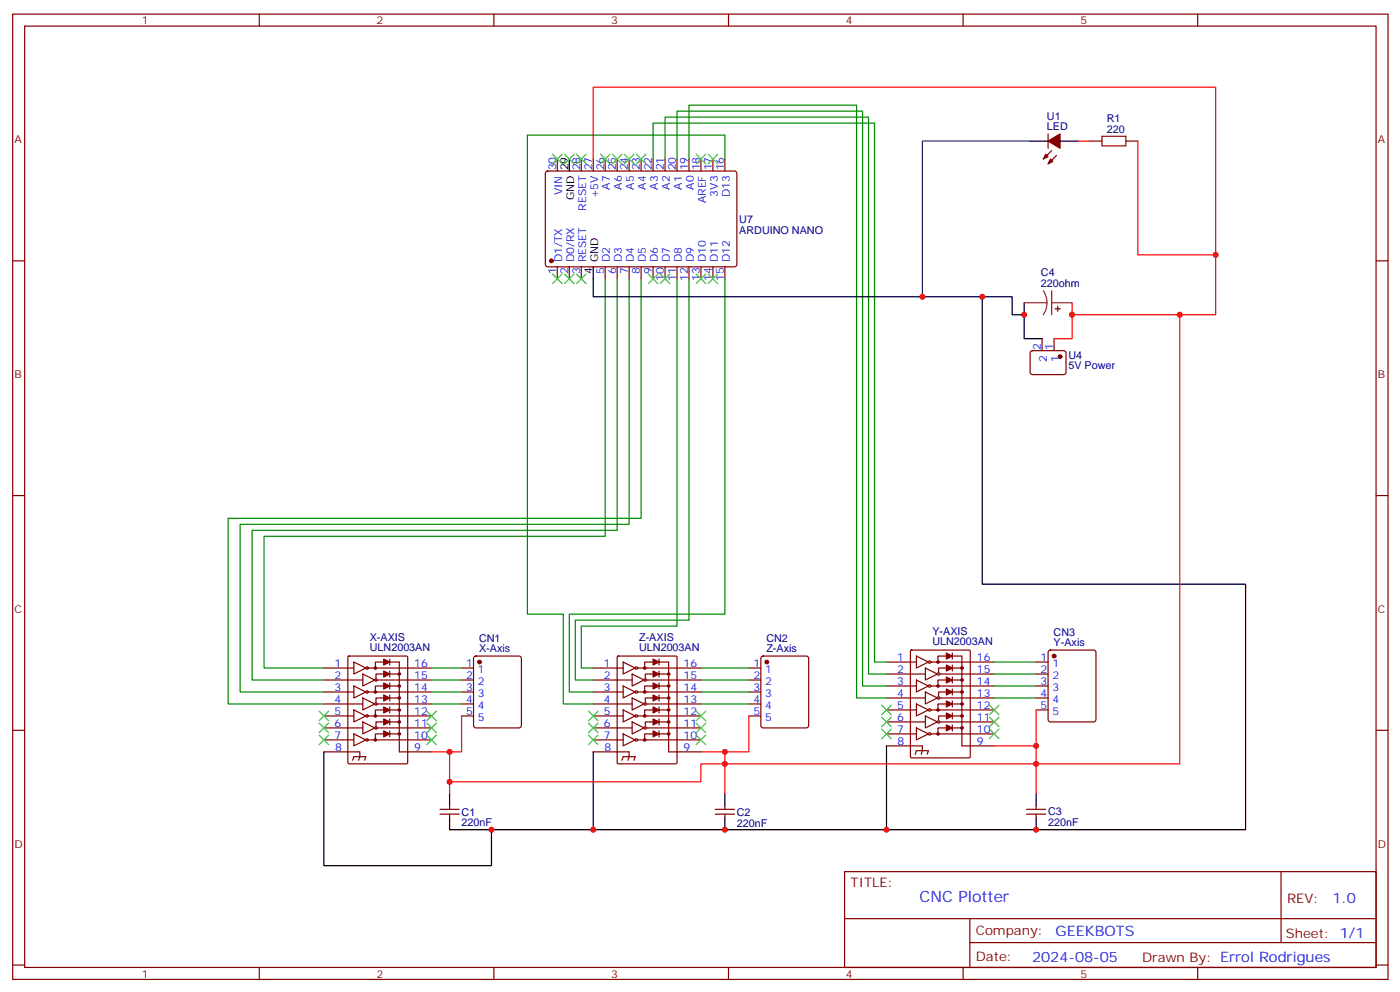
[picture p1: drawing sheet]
<svg xmlns="http://www.w3.org/2000/svg" width="413mm" height="292mm" viewBox="0 0 413 292" stroke-linecap="round" stroke-linejoin="round" font-family="sans-serif">
<g fill="none" stroke="#870000" stroke-width=".35">
<path d="M3.7 4.2h405.4v284.3h-405.4zM7.3 7.7h398.3v277.3h-398.3zM76.4 4.2v3.5M145.6 4.2v3.5M214.7 4.2v3.5M283.8 4.2v3.5M353 4.2v3.5M308.9 39.4v4.3M161 50.6l.4-.2h55.3l.5 .7-.1 27.1-.6 .4-55.3-.1-.5-.6v-26.8zM164.3 46.8v3.6M171.3 46.8v3.6M174.8 46.8v3.6"/>
<path d="M178.4 46.8v3.6M181.9 46.8v3.6M185.4 46.8v3.6M188.9 46.8v3.6M192.5 46.8v3.6M196 46.8v3.6M199.5 46.8v3.6M203.1 46.8v3.6M206.6 46.8v3.6M210.1 46.8v3.6M213.6 46.8v3.6M310 44.4l-2.5 2.4"/>
<path d="M311.4 45.8l-2.5 2.5M321.2 41.6h3.6M331.8 41.6h3.6M3.7 76.8h3.6M164.3 78.6v3.5M167.8 78.6v3.5M171.3 78.6v3.5M178.4 78.6v3.5M181.9 78.6v3.5M185.4 78.6v3.5M188.9 78.6v3.5M192.5 78.6v3.5"/>
<path d="M196 78.6v3.5M199.5 78.6v3.5M203.1 78.6v3.5M206.6 78.6v3.5M210.1 78.6v3.5M213.6 78.6v3.5M405.6 76.8h3.5M307.1 99.8v3.5M310.7 99.8v3.5M303.8 103.5l.5-.2h9.5l.4 .7-.1 5.9-.6 .4h-9.5l-.4-.7v-5.6zM3.7 146h3.6M405.6 146h3.5"/>
<path d="M95.5 196.8h8.8M102.6 193.4l.3-.1h16.9l.3 .1 .1 31.2-.2 .4h-17.1l-.3-.2zM104.3 195l3.5 1.8-3.5 1.7zM106.9 198.5l3.6 1.8-3.6 1.8zM108.5 196.8h18.7M113.1 195h-2.5v1.8M113.3 198.5h-2.5v1.5M114.9 195h2.8v26.5h9.5M114.9 194.1v1.8M114.9 197.7v1.7M114.9 198.5h2.8M136 196.8h3.6"/>
<path d="M139.8 193.5l.5-.2h12.7l.6 .4 .1 20-.5 .7h-12.9l-.7-.4v-20zM174.8 196.8h8.9M181.9 193.4l.3-.1h17l.3 .1v31.2l-.2 .4h-17.1l-.3-.2zM183.7 195l3.5 1.8-3.5 1.7zM186.3 198.5l3.5 1.8-3.5 1.8zM187.9 196.8h18.7M192.5 195h-2.5v1.8M192.7 198.5h-2.5v1.5M194.2 195h2.9v26.5h9.5M194.2 198.5h2.9M194.2 194.1v1.8M194.2 197.7v1.7"/>
<path d="M220.7 196.8h3.5M224.5 193.5l.4-.2h12.7l.7 .4v20l-.4 .7h-13l-.6-.4-.1-20zM261.3 198.5h11.4M261.3 195h8.8M268.4 191.7l.3-.2h16.9l.3 .2 .1 31.2-.2 .3h-17.1l-.3-.2zM270.1 193.3l3.5 1.7-3.5 1.8zM272.7 196.8l3.6 1.7-3.6 1.8zM274.3 195h18.7M278.9 193.3h-2.5v1.7M279.1 196.8h-2.5v1.4M280.7 196.8h2.8M280.7 193.3h2.8v26.4h9.5"/>
<path d="M280.7 192.4v1.7M280.7 195.9v1.8M280.7 199.4v1.8M293 198.5h-16a.35 .35 0 0 0-.5-.3 .35 .35 0 0 0-.1 .6 .35 .35 0 0 0 .5-.1M305.4 198.5h3.5M305.4 195h3.5M309.1 191.7l.5-.2h12.7l.6 .4 .1 20-.5 .7-12.9 .1-.7-.5v-20zM3.7 215.1h3.6M95.5 200.3h11.4M95.5 203.8h8.8M95.5 207.4h7M95.5 210.9h8.8"/>
<path d="M95.5 214.4h11.4M95.5 217.9h8.8M102.7 207.4h4.2M104.3 216.2l3.5 1.7-3.5 1.8zM104.3 209.1l3.5 1.8-3.5 1.8zM104.3 202.1l3.5 1.7-3.5 1.8zM106.9 212.7l3.6 1.7-3.6 1.8zM106.9 205.6l3.6 1.8-3.6 1.7zM108.5 203.8h18.7M108.5 210.9h18.7M108.5 217.9h18.7M113.1 216.2h-2.5v1.7"/>
<path d="M113.1 209.1h-2.5v1.8M113.1 202.1h-2.5v1.7M113.1 212.7h-2.3v1.4M113.3 205.6h-2.5v1.4M114.9 201.2v1.8M114.9 204.7v1.8M114.9 208.2v1.8M114.9 211.8v1.7M114.9 215.3v1.8M114.9 212.7h2.8M114.9 209.1h2.8M114.9 205.6h2.8"/>
<path d="M114.9 202.1h2.8M114.9 216.2h2.8M127.2 214.4h-16a.35 .35 0 0 0-.5-.3 .35 .35 0 0 0-.1 .6 .35 .35 0 0 0 .5-.2M127.2 207.4h-16a.35 .35 0 0 0-.5-.4 .35 .35 0 0 0-.1 .6 .35 .35 0 0 0 .5-.1M127.2 200.3h-16a.35 .35 0 0 0-.5-.3 .35 .35 0 0 0-.1 .6 .35 .35 0 0 0 .5-.2M136 200.3h3.6M136 203.8h3.6M136 207.4h3.6M136 210.9h3.6M174.8 200.3h11.5M174.8 203.8h8.9M174.8 207.4h7.1"/>
<path d="M174.8 210.9h8.9M174.8 214.4h11.5M174.8 217.9h8.9M182.1 207.4h4.2M183.7 216.2l3.5 1.7-3.5 1.8zM183.7 209.1l3.5 1.8-3.5 1.8zM183.7 202.1l3.5 1.7-3.5 1.8zM186.3 212.7l3.5 1.7-3.5 1.8zM186.3 205.6l3.5 1.8-3.5 1.7zM187.9 203.8h18.7M187.9 210.9h18.7M187.9 217.9h18.7"/>
<path d="M192.5 216.2h-2.5v1.7M192.5 209.1h-2.5v1.8M192.5 202.1h-2.5v1.7M192.5 212.7h-2.3v1.4M192.7 205.6h-2.5v1.4M194.2 212.7h2.9M194.2 209.1h2.9M194.2 205.6h2.9M194.2 202.1h2.9M194.2 216.2h2.9M194.2 201.2v1.8M194.2 204.7v1.8"/>
<path d="M194.2 208.2v1.8M194.2 211.8v1.7M194.2 215.3v1.8M206.6 214.4h-16.1a.35 .35 0 0 0-.5-.3 .35 .35 0 0 0-.1 .6 .35 .35 0 0 0 .6-.2M206.6 207.4h-16.1a.35 .35 0 0 0-.5-.4 .35 .35 0 0 0-.1 .6 .35 .35 0 0 0 .6-.1M206.6 200.3h-16.1a.35 .35 0 0 0-.5-.3 .35 .35 0 0 0-.1 .6 .35 .35 0 0 0 .6-.2M220.7 200.3h3.5M220.7 203.8h3.5M220.7 207.4h3.5M220.7 210.9h3.5M261.3 212.7h11.4M261.3 209.1h8.8"/>
<path d="M261.3 205.6h7M261.3 202.1h8.8M261.3 216.2h8.8M261.3 219.7h10.6v1.4l-.4 1.1M268.5 205.6h4.2M270.1 214.4l3.5 1.8-3.5 1.7zM270.1 207.4l3.5 1.7-3.5 1.8zM270.1 200.3l3.5 1.8-3.5 1.7zM272.7 210.9l3.6 1.8-3.6 1.7zM272.7 203.8l3.6 1.8-3.6 1.8zM274.3 209.1h18.7M274.3 202.1h18.7"/>
<path d="M274.3 216.2h18.7M278.9 214.4h-2.5v1.8M278.9 207.4h-2.5v1.7M278.9 200.3h-2.5v1.8M278.9 210.9h-2.3v1.4M279.1 203.8h-2.5v1.4M280.7 200.3h2.8M280.7 203.8h2.8M280.7 207.4h2.8M280.7 210.9h2.8M280.7 214.4h2.8M280.7 203v1.7"/>
<path d="M280.7 206.5v1.7M280.7 210v1.8M280.7 213.5v1.8M293 212.7h-16a.35 .35 0 0 0-.5-.4 .35 .35 0 0 0-.1 .6 .35 .35 0 0 0 .5-.1M293 205.6h-16a.35 .35 0 0 0-.5-.3 .35 .35 0 0 0-.1 .6 .35 .35 0 0 0 .5-.2M305.4 209.1h3.5M305.4 205.6h3.5M305.4 202.1h3.5M405.6 215.1h3.5M95.5 221.5h10.5v1.4l-.3 1M103.9 223.9l.4-1h3.5l-.3 1M129.7 238.4h5.6"/>
<path d="M129.7 239.8h5.6M132.5 237.3v1.1M132.5 239.8v1.1M174.8 221.5h10.6v1.4l-.3 1M183.3 223.9l.4-1h3.5l-.4 1M210.8 238.4h5.7M210.8 239.8h5.7M213.6 237.3v1.1M213.6 239.8v1.1M269.7 222.2l.4-1.1h3.5l-.3 1.1M302.5 238.4h5.7M302.5 239.8h5.7"/>
<path d="M305.4 237.3v1.1M305.4 239.8v1.1M248.9 256.8h156.7v28.2h-156.7zM377.5 256.8l.1 20.9M249 270.6h156.4M285.8 277.7h119.6M285.8 270.6v14.1M3.7 284.3h3.6M76.4 285v3.5M145.6 285v3.5M214.7 285v3.5M283.8 285v3.5"/>
<path d="M353 285v3.5M405.6 284.3h3.5"/>
<circle cx="108.2" cy="196.8" r=".35"/>
<circle cx="187.5" cy="196.8" r=".35"/>
<circle cx="274" cy="195" r=".35"/>
<circle cx="108.2" cy="217.9" r=".35"/>
<circle cx="108.2" cy="210.9" r=".35"/>
<circle cx="108.2" cy="203.8" r=".35"/>
<circle cx="187.5" cy="210.9" r=".35"/>
<circle cx="187.5" cy="217.9" r=".35"/>
<circle cx="187.5" cy="203.8" r=".35"/>
<circle cx="274" cy="209.1" r=".35"/>
<circle cx="274" cy="216.2" r=".35"/>
<circle cx="274" cy="202.1" r=".35"/>
</g>
<g fill="#870000" stroke="#870000" stroke-width=".35">
<path d="M113.1 215.3l1.8 .9-1.8 .9z"/>
<path d="M113.1 211.8l1.8 .9-1.8 .8z"/>
<path d="M113.1 208.2l1.8 .9-1.8 .9z"/>
<path d="M113.1 204.7l1.8 .9-1.8 .9z"/>
<path d="M113.1 201.2l1.8 .9-1.8 .9z"/>
<path d="M113.1 197.7l1.8 .8-1.8 .9z"/>
<path d="M113.1 194.1l1.8 .9-1.8 .9z"/>
<path d="M192.5 215.3l1.7 .9-1.7 .9z"/>
<path d="M192.5 211.8l1.7 .9-1.7 .8z"/>
<path d="M192.5 208.2l1.7 .9-1.7 .9z"/>
<path d="M192.5 204.7l1.7 .9-1.7 .9z"/>
<path d="M192.5 201.2l1.7 .9-1.7 .9z"/>
<path d="M192.5 197.7l1.7 .8-1.7 .9z"/>
<path d="M192.5 194.1l1.7 .9-1.7 .9z"/>
<path d="M278.9 213.5l1.8 .9-1.8 .9z"/>
<path d="M278.9 210l1.8 .9-1.8 .9z"/>
<path d="M278.9 206.5l1.8 .9-1.8 .8z"/>
<path d="M278.9 203l1.8 .8-1.8 .9z"/>
<path d="M278.9 199.4l1.8 .9-1.8 .9z"/>
<path d="M278.9 195.9l1.8 .9-1.8 .9z"/>
<path d="M278.9 192.4l1.8 .9-1.8 .8z"/>
<path d="M309.6 46.8l.7 .8-1.4 .7z"/>
<path d="M308.2 45.4l.7 .7-1.4 .7z"/>
<path d="M308.9 41.6l3.5-2.2v4.3z"/>
<circle cx="117.7" cy="198.5" r=".35"/>
<circle cx="117.7" cy="202.1" r=".35"/>
<circle cx="117.7" cy="205.6" r=".35"/>
<circle cx="117.7" cy="209.1" r=".35"/>
<circle cx="117.7" cy="212.7" r=".35"/>
<circle cx="117.7" cy="216.2" r=".35"/>
<circle cx="110.6" cy="196.8" r=".35"/>
<circle cx="110.6" cy="203.8" r=".35"/>
<circle cx="110.6" cy="210.9" r=".35"/>
<circle cx="110.6" cy="217.9" r=".35"/>
<circle cx="197.1" cy="198.5" r=".35"/>
<circle cx="197.1" cy="202.1" r=".35"/>
<circle cx="197.1" cy="205.6" r=".35"/>
<circle cx="197.1" cy="209.1" r=".35"/>
<circle cx="197.1" cy="212.7" r=".35"/>
<circle cx="197.1" cy="216.2" r=".35"/>
<circle cx="190" cy="196.8" r=".35"/>
<circle cx="190" cy="203.8" r=".35"/>
<circle cx="190" cy="210.9" r=".35"/>
<circle cx="190" cy="217.9" r=".35"/>
<circle cx="283.5" cy="196.8" r=".35"/>
<circle cx="283.5" cy="200.3" r=".35"/>
<circle cx="283.5" cy="203.8" r=".35"/>
<circle cx="283.5" cy="207.4" r=".35"/>
<circle cx="283.5" cy="210.9" r=".35"/>
<circle cx="283.5" cy="214.4" r=".35"/>
<circle cx="276.4" cy="195" r=".35"/>
<circle cx="276.4" cy="202.1" r=".35"/>
<circle cx="276.4" cy="209.1" r=".35"/>
<circle cx="276.4" cy="216.2" r=".35"/>
<circle cx="312.4" cy="105.1" r=".53"/>
<circle cx="141.3" cy="195" r=".53"/>
<circle cx="226" cy="195" r=".53"/>
<circle cx="310.7" cy="193.3" r=".53"/>
<circle cx="162.5" cy="76.8" r=".53"/>
</g>
<g fill="none" stroke="#000" stroke-width=".35">
<path d="M167.8 46.8v3.6M303.6 41.6h5.3M312.4 41.6h5.3M174.8 78.6v8.8h123.5v5.3h3.5M289.5 87.4v84.7h77.6v72.3h-234.6v-3.5M301.8 89.2v10.6h5.3M261.3 219.7v24.7M95.5 221.5v33.5h49.4v-10.6M132.5 233.8v3.5M174.8 221.5v22.9M213.6 233.8v3.5M305.4 233.8v3.5"/>
<path d="M213.6 240.9v3.5M305.4 240.9v3.5"/>
</g>
<path d="M324.8 40.1h7v2.9h-7z" fill="none" stroke="#a10000" stroke-width=".35"/>
<g fill="none" stroke="#008700" stroke-width=".35">
<path d="M192.5 46.8v-10.5h65.2v158.7h3.6M196 46.8v-12.3h60v164h5.3M199.5 46.8v-14.1h54.7v169.4h7.1M203.1 46.8v-15.8h49.3v174.6h8.9M213.6 46.8v-7h-58.2v141.1h10.6v26.5h8.8M178.4 82.1v75.9h-100.6v38.8h17.7M181.9 82.1v74.1h-107.6v44.1h21.2M185.4 82.1v72.3h-114.6v49.4h24.7M188.9 82.1v70.6h-121.7v54.7h28.3M199.5 82.1v102.3h-28.2v12.4h3.5M203.1 82.1v100.6h-33.6v17.6h5.3M213.6 82.1v98.8h-45.8v22.9h7"/>
<path d="M127.2 196.8h8.8M206.6 196.8h14.1M293 195h12.4M293 198.5h12.4M127.2 200.3h8.8M127.2 203.8h8.8M127.2 207.4h8.8M206.6 200.3h14.1M206.6 203.8h14.1M206.6 207.4h14.1M293 202.1h12.4M293 205.6h12.4"/>
</g>
<g fill="none" stroke="#3c3" stroke-width=".35">
<path d="M162.8 45.4l2.9 2.9M165.7 45.4l-2.9 2.9M166.4 45.4l2.8 2.9M169.2 45.4l-2.8 2.9M169.9 45.4l2.8 2.9M172.7 45.4l-2.8 2.9M177 45.4l2.8 2.9M179.8 45.4l-2.8 2.9M180.5 45.4l2.8 2.9M183.3 45.4l-2.8 2.9M184 45.4l2.8 2.9M186.8 45.4l-2.8 2.9"/>
<path d="M187.5 45.4l2.9 2.9M190.4 45.4l-2.9 2.9M205.2 45.4l2.8 2.9M208 45.4l-2.8 2.9M208.7 45.4l2.8 2.9M211.5 45.4l-2.8 2.9M162.8 80.7l2.9 2.8M165.7 80.7l-2.9 2.8M166.4 80.7l2.8 2.8M169.2 80.7l-2.8 2.8M169.9 80.7l2.8 2.8M172.7 80.7l-2.8 2.8"/>
<path d="M191.1 80.7l2.8 2.8M193.9 80.7l-2.8 2.8M194.6 80.7l2.8 2.8M197.4 80.7l-2.8 2.8M205.2 80.7l2.8 2.8M208 80.7l-2.8 2.8M208.7 80.7l2.8 2.8M211.5 80.7l-2.8 2.8M94.1 209.5l2.8 2.8M94.1 213l2.8 2.8M94.1 216.5l2.8 2.9M96.9 209.5l-2.8 2.8"/>
<path d="M96.9 213l-2.8 2.8M96.9 216.5l-2.8 2.9M125.8 209.5l2.8 2.8M125.8 213l2.8 2.8M125.8 216.5l2.8 2.9M128.6 209.5l-2.8 2.8M128.6 213l-2.8 2.8M128.6 216.5l-2.8 2.9M173.4 209.5l2.8 2.8M173.4 213l2.8 2.8M173.4 216.5l2.8 2.9M176.2 209.5l-2.8 2.8"/>
<path d="M176.2 213l-2.8 2.8M176.2 216.5l-2.8 2.9M205.2 209.5l2.8 2.8M205.2 213l2.8 2.8M205.2 216.5l2.8 2.9M208 209.5l-2.8 2.8M208 213l-2.8 2.8M208 216.5l-2.8 2.9M259.9 207.7l2.8 2.8M259.9 211.2l2.8 2.9M259.9 214.8l2.8 2.8M262.7 207.7l-2.8 2.8"/>
<path d="M262.7 211.2l-2.8 2.9M262.7 214.8l-2.8 2.8M291.6 214.8l2.8 2.8M291.6 211.2l2.8 2.9M291.6 207.7l2.8 2.8M294.4 214.8l-2.8 2.8M294.4 211.2l-2.8 2.9M294.4 207.7l-2.8 2.8"/>
</g>
<path d="M174.8 46.8v-21.1h183.5v67h-42.4M317.7 41.6h3.5M335.4 41.6v33.5h22.9M315.9 89.2v10.6h-5.2M347.7 92.7v132.3h-141.1v5.3h-74.1M136 210.9v10.6h-3.5M220.7 210.9v10.6h-7.1M293 219.7h12.4v14.1M305.4 209.1v10.6M127.2 221.5h5.3v12.3M206.6 221.5h7v12.3" fill="none" stroke="#f00" stroke-width=".35"/>
<path d="M303.6 41.6h-31.7v45.8" fill="none" stroke="#333" stroke-width=".35"/>
<g fill="#8c2424" stroke="#8c2424" stroke-width=".35">
<path d="M311 90.9h1.4z"/>
<path d="M311.7 90.2v1.5z"/>
</g>
<path d="M301.8 89.2h6.7M307.5 85.7l.8 1.6 .2 1.9M308.5 89.2l-.2 1.8-.8 1.7M310 85.7v7M310 89.2h5.9" fill="none" stroke="#8c2424" stroke-width=".35"/>
<g fill="#c00">
<circle cx="213.6" cy="244.4" r=".88"/>
<circle cx="132.5" cy="221.5" r=".88"/>
<circle cx="213.6" cy="221.5" r=".88"/>
<circle cx="305.4" cy="219.7" r=".88"/>
<circle cx="144.9" cy="244.4" r=".88"/>
<circle cx="174.8" cy="244.4" r=".88"/>
<circle cx="261.3" cy="244.4" r=".88"/>
<circle cx="305.4" cy="244.4" r=".88"/>
<circle cx="301.8" cy="92.7" r=".88"/>
<circle cx="315.9" cy="92.7" r=".88"/>
<circle cx="305.4" cy="225" r=".88"/>
<circle cx="347.7" cy="92.7" r=".88"/>
<circle cx="289.5" cy="87.4" r=".88"/>
<circle cx="358.3" cy="75.1" r=".88"/>
<circle cx="271.9" cy="87.4" r=".88"/>
<circle cx="213.6" cy="225" r=".88"/>
<circle cx="132.5" cy="230.3" r=".88"/>
</g>
<text font-size="4.6" fill="#00f" x="271" y="265.8">CNC Plotter</text>
<g font-size="4.2" fill="#00f">
<text x="392.7" y="266">1.0</text>
<text x="311.1" y="275.6">GEEKBOTS</text>
<text x="304.2" y="283.4">2024-08-05</text>
</g>
<g font-size="3.9" fill="#800">
<text x="250.7" y="261.3">TITLE:</text>
<text x="379.3" y="266">REV:</text>
<text x="287.6" y="275.5">Company:</text>
<text x="379" y="276.2">Sheet: 1/1</text>
<text x="287.6" y="283.2">Date:</text>
<text x="336.6" y="283.3">Drawn By: Errol Rodrigues</text>
</g>
<g font-size="3.2" fill="#800">
<text x="41.8" y="7.2">1</text>
<text x="111" y="7.2">2</text>
<text x="180.1" y="7.2">3</text>
<text x="249.3" y="7.2">4</text>
<text x="318.4" y="7.2">5</text>
<text x="4.3" y="42.3">A</text>
<text x="406.1" y="42.3">A</text>
<text x="4.3" y="111.4">B</text>
<text x="406.1" y="111.4">B</text>
<text x="4.3" y="180.6">C</text>
<text x="406.1" y="180.6">C</text>
<text x="4.3" y="249.7">D</text>
<text x="406.1" y="249.7">D</text>
<text x="41.8" y="288">1</text>
<text x="111" y="288">2</text>
<text x="180.1" y="288">3</text>
<text x="249.3" y="288">4</text>
<text x="318.4" y="288">5</text>
</g>
<g font-size="3.2" fill="#000080">
<text x="308.6" y="35.2">U1</text>
<text x="326.2" y="35.9">R1</text>
<text x="308.6" y="38.4">LED</text>
<text x="326.2" y="39.1">220</text>
<text x="217.9" y="65.6">U7</text>
<text x="217.9" y="68.8">ARDUINO NANO</text>
<text x="306.8" y="81.4">C4</text>
<text x="306.8" y="84.6">220ohm</text>
<text x="314.9" y="105.9">U4</text>
<text x="314.9" y="108.8">5V Power</text>
<text x="109" y="191.9">ULN2003AN</text>
<text x="109" y="188.8">X-AXIS</text>
<text x="141.2" y="189">CN1</text>
<text x="188.4" y="191.9">ULN2003AN</text>
<text x="188.4" y="188.8">Z-AXIS</text>
<text x="225.9" y="189">CN2</text>
<text x="274.8" y="190.1">ULN2003AN</text>
<text x="274.8" y="187.1">Y-AXIS</text>
<text x="310.5" y="190.4">Y-Axis</text>
<text x="310.5" y="187.3">CN3</text>
<text x="141.2" y="192.2">X-Axis</text>
<text x="225.9" y="192.2">Z-Axis</text>
<text x="136" y="243.4">220nF</text>
<text x="136" y="240.3">C1</text>
<text x="217.2" y="243.5">220nF</text>
<text x="217.2" y="240.2">C2</text>
<text x="308.9" y="243.3">220nF</text>
<text x="308.9" y="240.2">C3</text>
</g>
<g font-size="3.2" fill="#00f">
<text x="163.9" y="50.2" transform="rotate(-90 163.9 50.2)">30</text>
<text x="171" y="50.2" transform="rotate(-90 171 50.2)">28</text>
<text x="174.5" y="50.2" transform="rotate(-90 174.5 50.2)">27</text>
<text x="178" y="50.2" transform="rotate(-90 178 50.2)">26</text>
<text x="181.5" y="50.2" transform="rotate(-90 181.5 50.2)">25</text>
<text x="185.1" y="50.2" transform="rotate(-90 185.1 50.2)">24</text>
<text x="188.6" y="50.2" transform="rotate(-90 188.6 50.2)">23</text>
<text x="192.1" y="50.2" transform="rotate(-90 192.1 50.2)">22</text>
<text x="195.7" y="50.2" transform="rotate(-90 195.7 50.2)">21</text>
<text x="199.2" y="50.2" transform="rotate(-90 199.2 50.2)">20</text>
<text x="202.7" y="50.2" transform="rotate(-90 202.7 50.2)">19</text>
<text x="206.2" y="50.2" transform="rotate(-90 206.2 50.2)">18</text>
<text x="209.8" y="50.2" transform="rotate(-90 209.8 50.2)">17</text>
<text x="213.3" y="50.2" transform="rotate(-90 213.3 50.2)">16</text>
<text x="165.7" y="57.6" transform="rotate(-90 165.7 57.6)">VIN</text>
<text x="176.2" y="58.5" transform="rotate(-90 176.2 58.5)">+5V</text>
<text x="179.8" y="55.9" transform="rotate(-90 179.8 55.9)">A7</text>
<text x="183.3" y="55.9" transform="rotate(-90 183.3 55.9)">A6</text>
<text x="186.8" y="55.9" transform="rotate(-90 186.8 55.9)">A5</text>
<text x="190.4" y="55.9" transform="rotate(-90 190.4 55.9)">A4</text>
<text x="193.9" y="55.9" transform="rotate(-90 193.9 55.9)">A3</text>
<text x="197.4" y="55.9" transform="rotate(-90 197.4 55.9)">A2</text>
<text x="200.9" y="55.9" transform="rotate(-90 200.9 55.9)">A1</text>
<text x="204.5" y="55.9" transform="rotate(-90 204.5 55.9)">A0</text>
<text x="208" y="59.9" transform="rotate(-90 208 59.9)">AREF</text>
<text x="211.5" y="57.9" transform="rotate(-90 211.5 57.9)">3V3</text>
<text x="215.1" y="58.2" transform="rotate(-90 215.1 58.2)">D13</text>
<text x="172.7" y="62" transform="rotate(-90 172.7 62)">RESET</text>
<text x="165.7" y="77.3" transform="rotate(-90 165.7 77.3)">D1/TX</text>
<text x="169.2" y="77.3" transform="rotate(-90 169.2 77.3)">D0/RX</text>
<text x="172.7" y="77.3" transform="rotate(-90 172.7 77.3)">RESET</text>
<text x="179.8" y="77.3" transform="rotate(-90 179.8 77.3)">D2</text>
<text x="183.3" y="77.3" transform="rotate(-90 183.3 77.3)">D3</text>
<text x="186.8" y="77.3" transform="rotate(-90 186.8 77.3)">D4</text>
<text x="190.4" y="77.3" transform="rotate(-90 190.4 77.3)">D5</text>
<text x="193.9" y="77.3" transform="rotate(-90 193.9 77.3)">D6</text>
<text x="197.4" y="77.3" transform="rotate(-90 197.4 77.3)">D7</text>
<text x="200.9" y="77.3" transform="rotate(-90 200.9 77.3)">D8</text>
<text x="204.5" y="77.3" transform="rotate(-90 204.5 77.3)">D9</text>
<text x="208" y="77.3" transform="rotate(-90 208 77.3)">D10</text>
<text x="211.5" y="77.3" transform="rotate(-90 211.5 77.3)">D11</text>
<text x="215.1" y="77.3" transform="rotate(-90 215.1 77.3)">D12</text>
<text x="163.9" y="80.8" transform="rotate(-90 163.9 80.8)">1</text>
<text x="167.4" y="80.8" transform="rotate(-90 167.4 80.8)">2</text>
<text x="171" y="80.8" transform="rotate(-90 171 80.8)">3</text>
<text x="178" y="80.8" transform="rotate(-90 178 80.8)">5</text>
<text x="181.5" y="80.8" transform="rotate(-90 181.5 80.8)">6</text>
<text x="185.1" y="80.8" transform="rotate(-90 185.1 80.8)">7</text>
<text x="188.6" y="80.8" transform="rotate(-90 188.6 80.8)">8</text>
<text x="192.1" y="80.8" transform="rotate(-90 192.1 80.8)">9</text>
<text x="195.7" y="82.8" transform="rotate(-90 195.7 82.8)">10</text>
<text x="199.2" y="82.8" transform="rotate(-90 199.2 82.8)">11</text>
<text x="202.7" y="82.8" transform="rotate(-90 202.7 82.8)">12</text>
<text x="206.2" y="82.8" transform="rotate(-90 206.2 82.8)">13</text>
<text x="209.8" y="82.8" transform="rotate(-90 209.8 82.8)">14</text>
<text x="213.3" y="82.8" transform="rotate(-90 213.3 82.8)">15</text>
<text x="306.8" y="103.1" transform="rotate(-90 306.8 103.1)">2</text>
<text x="308.5" y="106.6" transform="rotate(-90 308.5 106.6)">2</text>
<text x="310.3" y="103.1" transform="rotate(-90 310.3 103.1)">1</text>
<text x="312.1" y="106.6" transform="rotate(-90 312.1 106.6)">1</text>
<text x="98.6" y="196.4">1</text>
<text x="122.1" y="196.4">16</text>
<text x="137.4" y="196.4">1</text>
<text x="177.9" y="196.4">1</text>
<text x="201.5" y="196.4">16</text>
<text x="222" y="196.4">1</text>
<text x="264.4" y="194.7">1</text>
<text x="287.9" y="194.7">16</text>
<text x="306.7" y="194.7">1</text>
<text x="310.2" y="196.4">1</text>
<text x="98.6" y="200">2</text>
<text x="98.6" y="203.5">3</text>
<text x="122.1" y="203.5">14</text>
<text x="122.1" y="200">15</text>
<text x="137.4" y="200">2</text>
<text x="137.4" y="203.5">3</text>
<text x="140.9" y="198.2">1</text>
<text x="140.9" y="201.7">2</text>
<text x="177.9" y="200">2</text>
<text x="177.9" y="203.5">3</text>
<text x="201.5" y="203.5">14</text>
<text x="201.5" y="200">15</text>
<text x="222" y="200">2</text>
<text x="222" y="203.5">3</text>
<text x="225.5" y="198.2">1</text>
<text x="225.5" y="201.7">2</text>
<text x="264.4" y="198.2">2</text>
<text x="264.4" y="201.7">3</text>
<text x="287.9" y="201.7">14</text>
<text x="287.9" y="198.2">15</text>
<text x="306.7" y="198.2">2</text>
<text x="306.7" y="201.7">3</text>
<text x="310.2" y="200">2</text>
<text x="310.2" y="203.5">3</text>
<text x="98.6" y="207">4</text>
<text x="122.1" y="207">13</text>
<text x="137.4" y="207">4</text>
<text x="140.9" y="205.2">3</text>
<text x="140.9" y="208.8">4</text>
<text x="177.9" y="207">4</text>
<text x="201.5" y="207">13</text>
<text x="222" y="207">4</text>
<text x="225.5" y="205.2">3</text>
<text x="225.5" y="208.8">4</text>
<text x="264.4" y="205.2">4</text>
<text x="264.4" y="208.8">5</text>
<text x="287.9" y="208.8">12</text>
<text x="287.9" y="205.2">13</text>
<text x="306.7" y="205.2">4</text>
<text x="306.7" y="208.8">5</text>
<text x="310.2" y="207">4</text>
<text x="98.6" y="210.5">5</text>
<text x="98.6" y="214.1">6</text>
<text x="122.1" y="214.1">11</text>
<text x="122.1" y="210.5">12</text>
<text x="137.4" y="210.5">5</text>
<text x="140.9" y="212.3">5</text>
<text x="177.9" y="210.5">5</text>
<text x="177.9" y="214.1">6</text>
<text x="201.5" y="214.1">11</text>
<text x="201.5" y="210.5">12</text>
<text x="222" y="210.5">5</text>
<text x="225.5" y="212.3">5</text>
<text x="264.4" y="212.3">6</text>
<text x="264.4" y="215.8">7</text>
<text x="287.9" y="215.8">10</text>
<text x="287.9" y="212.3">11</text>
<text x="310.2" y="210.5">5</text>
<text x="98.6" y="217.6">7</text>
<text x="98.7" y="221.1">8</text>
<text x="122.1" y="221.1">9</text>
<text x="122.1" y="217.6">10</text>
<text x="177.9" y="217.6">7</text>
<text x="178.1" y="221.1">8</text>
<text x="201.5" y="221.1">9</text>
<text x="201.5" y="217.6">10</text>
<text x="264.5" y="219.4">8</text>
<text x="287.9" y="219.4">9</text>
</g>
<g font-size="3.2">
<text x="167.4" y="50.2" transform="rotate(-90 167.4 50.2)">29</text>
<text x="169.2" y="59" transform="rotate(-90 169.2 59)">GND</text>
<text x="176.2" y="77.3" transform="rotate(-90 176.2 77.3)">GND</text>
<text x="174.5" y="80.8" transform="rotate(-90 174.5 80.8)">4</text>
</g>
</svg>
